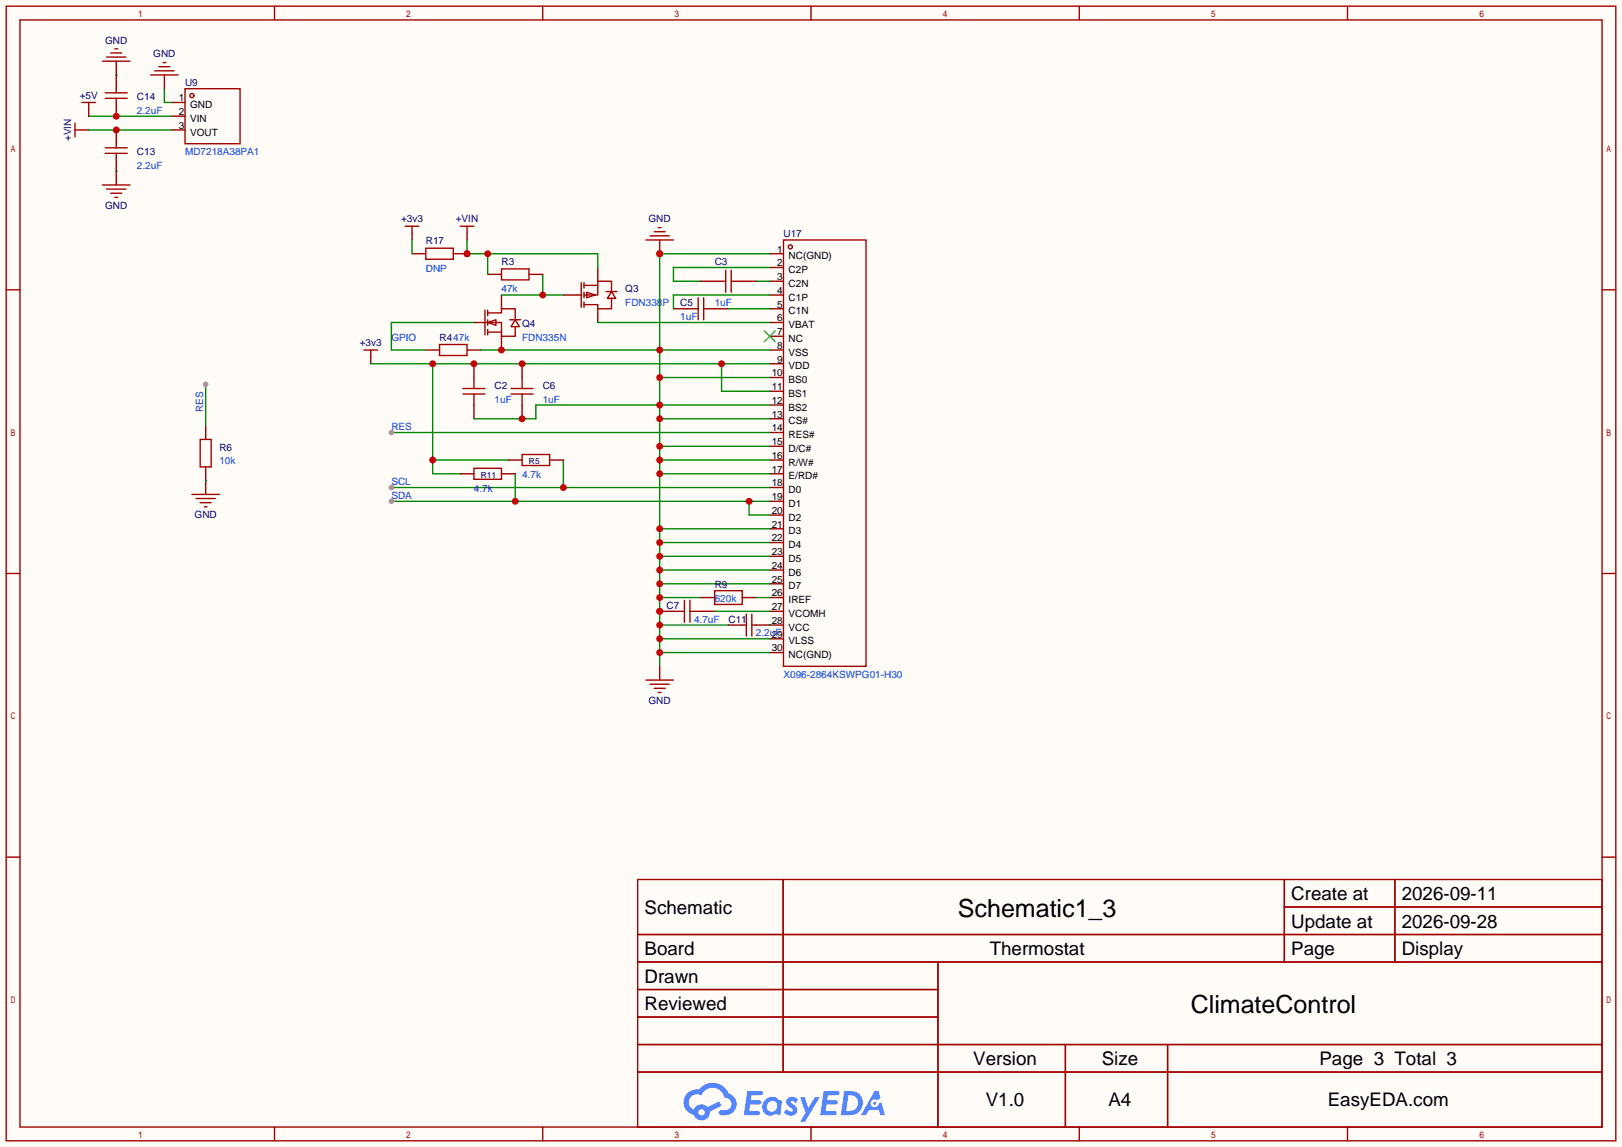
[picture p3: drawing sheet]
<svg xmlns="http://www.w3.org/2000/svg" width="299mm" height="212mm" viewBox="0 0 299 212" stroke-linecap="round" stroke-linejoin="round" font-family="sans-serif">
<path d="M0 0h299.5v211.8h-299.5z" fill="#fffcf7"/>
<g fill="none" stroke="#a10000" stroke-width=".25">
<path d="M1.1 1.1h297.2v209.6h-297.2zM3.7 3.7h292.1v204.5h-292.1zM50.7 1.1v2.6M100.2 1.1v2.6M149.7 1.1v2.6M199.3 1.1v2.6M248.8 1.1v2.6M1.1 53.5h2.6M295.8 53.5h2.5M1.1 105.9h2.6M295.8 105.9h2.5M1.1 158.3h2.6"/>
<path d="M295.8 158.3h2.5M117.7 162.4h178.1v45.8h-178.1zM117.7 172.6h178.1M117.7 177.7h178.1M144.6 162.4v35.6M173.2 177.7v30.5M237.1 162.4v15.3M237.1 167.5h58.7M257.5 162.4v15.3M117.7 182.8h55.5M117.7 192.9h178.1M117.7 187.8h55.5"/>
<path d="M117.7 198h178.1M196.7 192.9v15.3M215.6 192.9v15.3M50.7 208.2v2.5M100.2 208.2v2.5M149.7 208.2v2.5M199.3 208.2v2.5M248.8 208.2v2.5"/>
</g>
<g fill="#5487ff">
<path d="M145.5 202.8a1.3 1.3 0 0 1 1.8 .3l-.4 .6a.54 .54 0 0 0-.9-.2l.1 .2a1.58 1.58 0 0 1 1.1 1.6 1.43 1.43 0 0 1-2.5 .1l.5-.6a.64 .64 0 0 0 .5 .5 .64 .64 0 0 0 .7-.3l-.2-.2a1.6 1.6 0 0 1-1-1.6z"/>
<path d="M147.7 202.7h.9l.7 1.9 1.1-1.9h.9l-2.7 4.5h-.9l1-1.7z"/>
<path d="M138 201.5h1.6a1.31 1.31 0 0 1 1.2 .2 .4 .4 0 0 1-.3 .6h-1.8l-.1 .9h1.6a.4 .4 0 0 1 .4 .4 .4 .4 0 0 1-.4 .4h-1.7l-.2 1.2h.8a1.23 1.23 0 0 1 1.2 .2 .39 .39 0 0 1-.3 .6h-2.7z"/>
<path d="M152.1 201.5h1.6a1.32 1.32 0 0 1 1.3 .2 .39 .39 0 0 1-.4 .6h-1.7l-.2 .9h1.7a.4 .4 0 0 1 .3 .4 .4 .4 0 0 1-.4 .4h-1.7l-.2 1.2h.8a1.23 1.23 0 0 1 1.2 .2 .39 .39 0 0 1-.3 .6h-2.7z"/>
<path d="M161.5 201.5h.7l.4 1.3-.7 .4a.75 .75 0 0 0-1.1 .3 .75 .75 0 0 0 .5 1 .75 .75 0 0 0 .9-.6l.6-.3 .6 2.4h-.9l-.2-1h-1.9l-.5 1h-.9z"/>
<path d="M155.9 201.5l-.7 4.5h1.5a2.27 2.27 0 0 0 2.6-2.3 2.27 2.27 0 0 0-2.7-2.2zM156.6 202.3a1.5 1.5 0 0 1 1.8 1.5 1.5 1.5 0 0 1-1.9 1.4h-.3z"/>
<path d="M141.3 203.1a1.62 1.62 0 0 0-.4 2.1 1.62 1.62 0 0 0 2 .7l.4-.3 .3 .3 .5 .1 .3-2.5-.2-.3h-.4a1.58 1.58 0 0 0-2.5-.1zM141.9 203.6a.99 .99 0 0 1 1.6 .3 .99 .99 0 0 1-.9 1.4 .94 .94 0 0 1-1-.5 .94 .94 0 0 1 .3-1.2z"/>
<path d="M126.9 201.9a2.37 2.37 0 0 0 1.2 4 1.54 1.54 0 0 0 1.7 1 1.54 1.54 0 0 0 1.3-1.6l2.1-1.1-.5-.8-2 1.1a1.57 1.57 0 0 0-2.6 .4 1.5 1.5 0 0 1-.8-2.1 1.5 1.5 0 0 1 2.2-.5 2.23 2.23 0 0 1 2.3-1.4 2.23 2.23 0 0 1 2 1.8 1.16 1.16 0 0 1 1.2 1.1 1.16 1.16 0 0 1-1 1.3h-.7a.47 .47 0 0 0-.6 .3 .47 .47 0 0 0 .4 .6 2.23 2.23 0 0 0 2.3-.7 2.23 2.23 0 0 0 .4-2.3 2.16 2.16 0 0 0-1.3-1.1 3.2 3.2 0 0 0-5.4-.7l-1.2 .1zM129 205.4a.58 .58 0 0 1 1.1 0 .58 .58 0 0 1-1.1 0z"/>
<circle cx="161.5" cy="203.8" r=".28"/>
</g>
<g fill="none" stroke="#a10000" stroke-width=".25">
<path d="M89.5 57.3v4.5M90 59.6h2.6v2.5h2.5v-1.8M90 57.8h2.6v-.8h2.5v2.1M90 59.6l1.6-.5v1zM90 57.3v1M90 59.1v1M94.1 59.1h2M95.1 59.1l.8 1.2h-1.5zM106.6 54.5h.7M107.3 52.2v4.6M107.8 52.2v1M107.8 54v1"/>
<path d="M107.8 55.8v1M107.8 52.7h2.6M108.3 54l1.6 .5-1.6 .5zM111.9 53.8h2M112.9 53.8l.8 1.3h-1.6zM112.9 53.7v-1.8h-2.5v2.6h-2.6M112.9 55v2h-2.5v-.7h-2.6M126.9 57h2M128.9 55v4.1M129.9 57h2.1M129.9 55v4.1M144.7 44.3h15.2v78.8h-15.2z"/>
<path d="M85.5 72.8h4M85.5 71.8h4M87.5 69.7v2.1M87.5 72.8v2M90 60.8v1M90 61.3h2.6M94.4 72.8h4M94.4 71.8h4M96.4 69.7v2.1M96.4 72.8v2"/>
<circle cx="145.9" cy="45.6" r=".38"/>
</g>
<g fill="none" stroke="#870000" stroke-width=".25">
<path d="M87.5 59.6h2.5M92.6 54.5v2.5M104 54.5h2.6M110.4 49.4v2.5M110.4 57v2.6M124.3 57h2.6M132 57h2.5M142.1 46.9h2.6M142.1 49.4h2.6M142.1 51.9h2.6M142.1 54.5h2.6M142.1 57h2.6"/>
<path d="M142.1 59.6h2.6M87.5 67.2v2.5M87.5 74.8v2.5M92.6 62.1v2.5M96.4 67.2v2.5M96.4 74.8v2.5M142.1 62.1h2.6M142.1 64.6h2.6M142.1 67.2h2.6M142.1 69.7h2.6M142.1 72.3h2.6M142.1 74.8h2.6"/>
<path d="M142.1 77.3h2.6M142.1 79.9h2.6M142.1 82.4h2.6M142.1 85h2.6M142.1 87.5h2.6M142.1 90h2.6M142.1 92.6h2.6M142.1 95.1h2.6M142.1 97.7h2.6M142.1 100.2h2.6M142.1 102.7h2.6M142.1 105.3h2.6"/>
<path d="M142.1 107.8h2.6M142.1 110.4h2.6M142.1 112.9h2.6M142.1 115.4h2.6M142.1 118h2.6M142.1 120.5h2.6"/>
</g>
<path d="M141.1 61.1l2 2M143.1 61.1l-2 2" fill="none" stroke="#3c3" stroke-width=".25"/>
<path d="M92.6 54.5h11.4M100.2 50.7v3.8M110.4 59.6h31.7M134.5 57h7.6M139.6 51.9h2.5M142.1 54.5h-17.8v2.5M142.1 49.4h-17.8v2.5h5.1" fill="none" stroke="#008700" stroke-width=".25"/>
<circle cx="100.2" cy="54.5" r=".63" fill="#c00"/>
<path d="M90 50.7h2.6M97.7 50.7h2.5M78.6 64.6h2.6M86.2 64.6h2.6" fill="none" stroke="#870000" stroke-width=".25"/>
<path d="M92.6 49.7h5.1v2h-5.1zM81.2 63.6h5v2.1h-5z" fill="none" stroke="#a10000" stroke-width=".25"/>
<path d="M86.2 44.3v2.6h24.2v2.5M90 46.9v3.8" fill="none" stroke="#008700" stroke-width=".25"/>
<g fill="#c00">
<circle cx="90" cy="46.9" r=".63"/>
<circle cx="86.2" cy="46.9" r=".63"/>
</g>
<path d="M15.1 24h1.3M76.1 43.1v1.2M86.2 43.1v1.2M68.5 65.9v1.3" fill="none" stroke="#870000" stroke-width=".25"/>
<path d="M13.8 22.7v2.6M13.8 24h1.3M74.8 41.8h2.5M76.1 41.8v1.3M85 41.8h2.5M86.2 41.8v1.3M67.2 64.6h2.5M68.5 64.6v1.3" fill="none" stroke="#a10000" stroke-width=".25"/>
<g fill="none" stroke="#008700" stroke-width=".25">
<path d="M142.1 46.9h-20.3v76.2M88.8 64.6h53.3M121.8 69.7h20.3M121.8 77.3h20.3M142.1 74.8h-43.2v2.5h-11.4M121.8 82.4h20.3M121.8 85h20.3M121.8 87.5h20.3M121.8 97.7h20.3M121.8 100.2h20.3M121.8 102.7h20.3M121.8 105.3h20.3"/>
<path d="M121.8 107.8h20.3M121.8 110.4h7.6M121.8 115.4h12.7M121.8 118h20.3M121.8 120.5h20.3"/>
</g>
<g fill="#c00">
<circle cx="92.6" cy="64.6" r=".63"/>
<circle cx="121.8" cy="64.6" r=".63"/>
<circle cx="121.8" cy="46.9" r=".63"/>
<circle cx="121.8" cy="69.7" r=".63"/>
<circle cx="121.8" cy="74.8" r=".63"/>
<circle cx="121.8" cy="77.3" r=".63"/>
<circle cx="121.8" cy="82.4" r=".63"/>
<circle cx="121.8" cy="85" r=".63"/>
<circle cx="121.8" cy="87.5" r=".63"/>
<circle cx="121.8" cy="97.7" r=".63"/>
<circle cx="121.8" cy="100.2" r=".63"/>
<circle cx="121.8" cy="102.7" r=".63"/>
<circle cx="121.8" cy="105.3" r=".63"/>
<circle cx="121.8" cy="107.8" r=".63"/>
<circle cx="121.8" cy="110.4" r=".63"/>
<circle cx="121.8" cy="112.9" r=".63"/>
<circle cx="121.8" cy="115.4" r=".63"/>
<circle cx="121.8" cy="118" r=".63"/>
<circle cx="121.8" cy="120.5" r=".63"/>
<circle cx="96.4" cy="77.3" r=".63"/>
</g>
<path d="M87.5 59.6h-15.2v5h6.3M68.5 67.2h73.6M79.9 67.2v20.3h5.1M133.2 67.2v5.1h8.9M79.9 85h14" fill="none" stroke="#008700" stroke-width=".25"/>
<g fill="#c00">
<circle cx="133.2" cy="67.2" r=".63"/>
<circle cx="96.4" cy="67.2" r=".63"/>
<circle cx="87.5" cy="67.2" r=".63"/>
<circle cx="79.9" cy="67.2" r=".63"/>
<circle cx="79.9" cy="85" r=".63"/>
</g>
<path d="M72.3 79.9h69.8" fill="none" stroke="#008700" stroke-width=".25"/>
<circle cx="72.3" cy="79.9" r=".51" fill="#999"/>
<path d="M121.8 44.3v2.6" fill="none" stroke="#870000" stroke-width=".25"/>
<circle cx="121.8" cy="46.9" r=".63" fill="#c00"/>
<path d="M119.3 44.3h5M120 43.6h3.6M120.8 42.8h2M121.5 42h.5" fill="none" stroke="#a10000" stroke-width=".25"/>
<path d="M72.3 90h69.8M104 85v5" fill="none" stroke="#008700" stroke-width=".25"/>
<circle cx="104" cy="90" r=".63" fill="#c00"/>
<circle cx="72.3" cy="90" r=".51" fill="#999"/>
<path d="M72.3 92.6h69.8M95.1 87.5v5.1M138.3 92.6v2.5h3.8" fill="none" stroke="#008700" stroke-width=".25"/>
<g fill="#c00">
<circle cx="138.3" cy="92.6" r=".63"/>
<circle cx="95.1" cy="92.6" r=".63"/>
</g>
<circle cx="72.3" cy="92.6" r=".51" fill="#999"/>
<path d="M85 87.5h2.5M92.6 87.5h2.5M93.9 85h2.5M101.5 85h2.5M121.8 112.9h2.5M129.4 110.4h2.6M137 110.4h2.6" fill="none" stroke="#870000" stroke-width=".25"/>
<path d="M87.5 86.5h5.1v2h-5.1zM96.4 83.9h5.1v2.1h-5.1zM126.4 110.9v4M132 109.1h5v2.5h-5z" fill="none" stroke="#a10000" stroke-width=".25"/>
<path d="M139.6 110.4h2.5" fill="none" stroke="#008700" stroke-width=".25"/>
<circle cx="121.8" cy="112.9" r=".63" fill="#c00"/>
<path d="M124.3 112.9h2.1M127.4 112.9h2M127.4 110.9v4M137 115.4h.8M137.8 113.4v4.1M138.8 113.4v4.1M138.8 115.4h.8M119.3 125.6h5M120 126.4h3.6M120.8 127.1h2M121.5 127.9h.5" fill="none" stroke="#a10000" stroke-width=".25"/>
<path d="M83.7 46.9h2.5M129.4 112.9h2.6M134.5 115.4h2.5M139.6 115.4h2.5M121.8 123.1v2.5" fill="none" stroke="#870000" stroke-width=".25"/>
<path d="M132 112.9h10.1M142.1 115.4h.1" fill="none" stroke="#008700" stroke-width=".25"/>
<circle cx="86.2" cy="46.9" r=".63" fill="#c00"/>
<path d="M21.5 11.3v2.5M30.4 13.8v2.6M31.6 18.9h2.6M16.4 20.2v1.3M21.5 24v2.5M21.5 29.1v5.1M31.6 24h2.6M31.6 21.5h2.6M76.1 46.9h2.5" fill="none" stroke="#870000" stroke-width=".25"/>
<g fill="none" stroke="#a10000" stroke-width=".25">
<path d="M15.1 18.9h2.6M16.4 18.9v1.3M18.9 11.3h5.1M19.7 10.5h3.5M20.4 9.8h2.1M21.2 9h.5M27.8 13.8h5.1M28.6 13.1h3.5M29.3 12.3h2.1M30.1 11.6h.5M34.2 16.4h10.1v10.1h-10.1zM18.9 34.2h5.1"/>
<path d="M19.4 28.3h4.1M19.4 27.3h4.1M19.7 34.9h3.5M20.4 35.7h2.1M21.2 36.4h.5M78.6 45.8h5.1v2.1h-5.1z"/>
<circle cx="35.4" cy="17.7" r=".38"/>
</g>
<path d="M30.4 16.4v2.5h1.2M16.4 24h15.2M16.4 21.5h15.2M76.1 44.3v2.6" fill="none" stroke="#008700" stroke-width=".25"/>
<circle cx="21.5" cy="24" r=".63" fill="#c00"/>
<path d="M19.4 18.2h4.1M19.4 17.1h4.1M21.5 26.5v.8M21.5 28.3v.8" fill="none" stroke="#a10000" stroke-width=".25"/>
<path d="M21.5 18.9v2.6" fill="none" stroke="#870000" stroke-width=".25"/>
<circle cx="21.5" cy="21.5" r=".63" fill="#c00"/>
<path d="M21.5 13.8v2.6M129.4 51.9h2.6M137 51.9h2.6M38 78.6v2.6M38 86.2v2.6" fill="none" stroke="#870000" stroke-width=".25"/>
<path d="M21.5 16.4v.7M21.5 18.2v.7M132 51.9h2M134 49.9v4.1M135 51.9h2M135 49.9v4.1M37 81.2h2v5h-2z" fill="none" stroke="#a10000" stroke-width=".25"/>
<path d="M21.5 13.8h.1M21.5 31.6h.1M38 71v7.6" fill="none" stroke="#008700" stroke-width=".25"/>
<circle cx="38" cy="71" r=".51" fill="#999"/>
<path d="M38 88.8v2.5" fill="none" stroke="#870000" stroke-width=".25"/>
<path d="M35.4 91.3h5.1M36.2 92.1h3.6M37 92.8h2M37.7 93.6h.5" fill="none" stroke="#a10000" stroke-width=".25"/>
<path d="M38 88.8h.1" fill="none" stroke="#008700" stroke-width=".25"/>
<g font-size="4.6">
<text x="176.9" y="169.4">Schematic1_3</text>
<text x="219.8" y="187.1">ClimateControl</text>
</g>
<g font-size="3.5">
<text x="238.4" y="166.2">Create at</text>
<text x="258.8" y="166.2">2026-09-11</text>
<text x="119" y="168.8">Schematic</text>
<text x="238.4" y="171.3">Update at</text>
<text x="258.8" y="171.3">2026-09-28</text>
<text x="119" y="176.4">Board</text>
<text x="182.7" y="176.4">Thermostat</text>
<text x="238.4" y="176.4">Page</text>
<text x="258.8" y="176.4">Display</text>
<text x="119" y="181.5">Drawn</text>
<text x="119" y="186.6">Reviewed</text>
<text x="179.7" y="196.7">Version</text>
<text x="203.4" y="196.7">Size</text>
<text x="243.6" y="196.7">Page 3 Total 3</text>
<text x="182" y="204.3">V1.0</text>
<text x="204.7" y="204.3">A4</text>
<text x="245.1" y="204.3">EasyEDA.com</text>
</g>
<g font-size="1.8" fill="#000080">
<text x="19.4" y="8">GND</text>
<text x="28.3" y="10.6">GND</text>
<text x="34.2" y="15.9">U9</text>
<text x="14.7" y="18.2">+5V</text>
<text x="25.3" y="18.5">C14</text>
<text x="13.1" y="26.1" transform="rotate(-90 13.1 26.1)">+VIN</text>
<text x="25.3" y="28.6">C13</text>
<text x="19.4" y="38.5">GND</text>
<text x="74" y="41.1">+3v3</text>
<text x="84.2" y="41.1">+VIN</text>
<text x="119.7" y="41.1">GND</text>
<text x="78.6" y="45.1">R17</text>
<text x="144.7" y="43.9">U17</text>
<text x="92.6" y="48.9">R3</text>
<text x="132" y="48.9">C3</text>
<text x="115.4" y="54">Q3</text>
<text x="125.6" y="56.6">C5</text>
<text x="66.4" y="63.9">+3v3</text>
<text x="81.2" y="62.9">R447k</text>
<text x="96.4" y="60.4">Q4</text>
<text x="91.3" y="71.8">C2</text>
<text x="100.2" y="71.8">C6</text>
<text x="40.5" y="83.2">R6</text>
<text x="35.9" y="95.7">GND</text>
<text x="123.1" y="112.4">C7</text>
<text x="132" y="108.6">R9</text>
<text x="134.5" y="115">C11</text>
<text x="119.7" y="130">GND</text>
</g>
<g font-size="1.8" fill="#00f">
<text x="25.3" y="21">2.2uF</text>
<text x="34.2" y="28.6">MD7218A38PA1</text>
<text x="25.3" y="31.2">2.2uF</text>
<text x="78.6" y="50.2">DNP</text>
<text x="92.6" y="54">47k</text>
<text x="115.4" y="56.6">FDN338P</text>
<text x="125.6" y="59.1">1uF</text>
<text x="132" y="56.6">1uF</text>
<text x="72.3" y="62.9">GPIO</text>
<text x="96.4" y="62.9">FDN335N</text>
<text x="37.5" y="76.1" transform="rotate(-90 37.5 76.1)">RES</text>
<text x="91.3" y="74.3">1uF</text>
<text x="100.2" y="74.3">1uF</text>
<text x="72.3" y="79.4">RES</text>
<text x="40.5" y="85.8">10k</text>
<text x="72.3" y="89.6">SCL</text>
<text x="96.4" y="88.3">4.7k</text>
<text x="72.3" y="92.1">SDA</text>
<text x="87.5" y="90.9">4.7k</text>
<text x="132" y="111.2">620k</text>
<text x="128.1" y="115">4.7uF</text>
<text x="139.6" y="117.5">2.2uF</text>
<text x="144.7" y="125.1">X096-2864KSWPG01-H30</text>
</g>
<g font-size="1.8">
<text x="33" y="23.8">3</text>
<text x="33" y="21.2">2</text>
<text x="33" y="18.7">1</text>
<text x="35.1" y="22.5">VIN</text>
<text x="35.1" y="20">GND</text>
<text x="35.1" y="25">VOUT</text>
<text x="143.5" y="46.6">1</text>
<text x="145.6" y="47.9">NC(GND)</text>
<text x="143.5" y="49.2">2</text>
<text x="143.5" y="51.7">3</text>
<text x="145.6" y="50.4">C2P</text>
<text x="145.6" y="53">C2N</text>
<text x="143.5" y="54.3">4</text>
<text x="143.5" y="56.8">5</text>
<text x="143.5" y="59.3">6</text>
<text x="145.6" y="55.5">C1P</text>
<text x="145.6" y="58.1">C1N</text>
<text x="143.5" y="61.9">7</text>
<text x="143.5" y="64.4">8</text>
<text x="145.6" y="60.6">VBAT</text>
<text x="145.6" y="63.1">NC</text>
<text x="145.6" y="65.7">VSS</text>
<text x="142.5" y="69.5">10</text>
<text x="143.5" y="67">9</text>
<text x="145.6" y="68.2">VDD</text>
<text x="145.6" y="70.8">BS0</text>
<text x="142.5" y="72">11</text>
<text x="142.5" y="74.6">12</text>
<text x="142.5" y="77.1">13</text>
<text x="145.6" y="73.3">BS1</text>
<text x="145.6" y="75.8">BS2</text>
<text x="142.5" y="79.7">14</text>
<text x="142.5" y="82.2">15</text>
<text x="145.6" y="78.4">CS#</text>
<text x="145.6" y="80.9">RES#</text>
<text x="145.6" y="83.5">D/C#</text>
<text x="142.5" y="84.7">16</text>
<text x="142.5" y="87.3">17</text>
<text x="142.5" y="89.8">18</text>
<text x="145.6" y="86">R/W#</text>
<text x="145.6" y="88.5">E/RD#</text>
<text x="142.5" y="92.4">19</text>
<text x="142.5" y="94.9">20</text>
<text x="145.6" y="91.1">D0</text>
<text x="145.6" y="93.6">D1</text>
<text x="142.5" y="97.4">21</text>
<text x="142.5" y="100">22</text>
<text x="145.6" y="96.2">D2</text>
<text x="145.6" y="98.7">D3</text>
<text x="145.6" y="101.2">D4</text>
<text x="142.5" y="102.5">23</text>
<text x="142.5" y="105.1">24</text>
<text x="142.5" y="107.6">25</text>
<text x="145.6" y="103.8">D5</text>
<text x="145.6" y="106.3">D6</text>
<text x="142.5" y="110.1">26</text>
<text x="142.5" y="112.7">27</text>
<text x="145.6" y="108.9">D7</text>
<text x="145.6" y="111.4">IREF</text>
<text x="145.6" y="113.9">VCOMH</text>
<text x="142.5" y="115.2">28</text>
<text x="142.5" y="117.8">29</text>
<text x="145.6" y="116.5">VCC</text>
<text x="145.6" y="119">VLSS</text>
<text x="142.5" y="120.3">30</text>
<text x="145.6" y="121.6">NC(GND)</text>
</g>
<g font-size="1.6" fill="#000080">
<text x="88.8" y="88.3">R11</text>
<text x="97.7" y="85.8">R5</text>
</g>
</svg>
